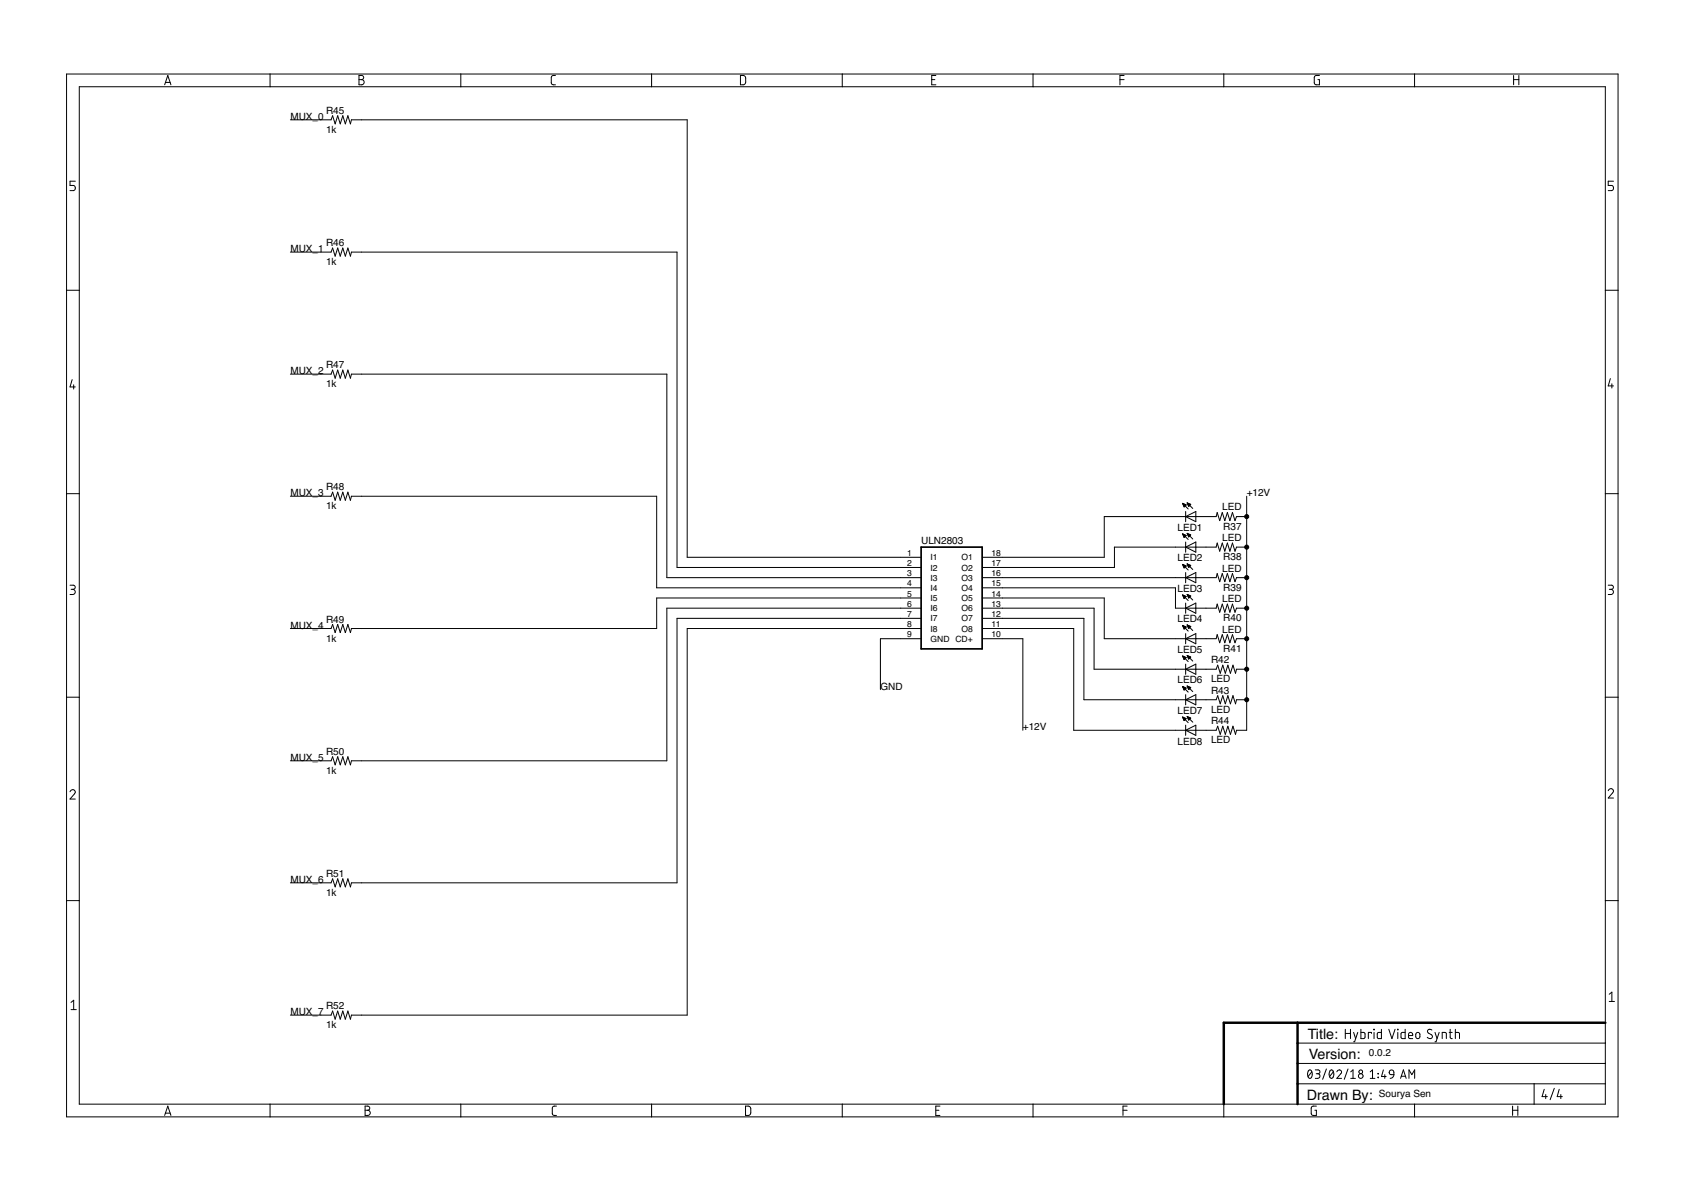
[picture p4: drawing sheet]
<svg xmlns="http://www.w3.org/2000/svg" width="420mm" height="297mm" viewBox="0 0 420 297" stroke-linecap="round" stroke-linejoin="round" font-family="sans-serif">
<path d="M230 136.6h15.2v25.4h-15.2z" fill="none" stroke="#000" stroke-width=".42"/>
<g fill="none" stroke="#000" stroke-width=".25">
<path d="M16.6 18.5h387.3v260.3h-387.3zM67.4 18.5v3.2M89.6 18.8h.7a.52 .52 0 0 1 .5 .6 .52 .52 0 0 1-.5 .5 .65 .65 0 0 1 .6 .6 .65 .65 0 0 1-.6 .7h-.7zM89.6 19.9h.7M115 18.5v3.2M138.7 18.8l-.8 .1-.3 .4 .1 1.7 .3 .1 .7 .1M162.7 18.5v3.2M184.8 18.8l.9 .1 .4 .4v1.4l-.4 .4-.9 .1zM210.3 18.5v3.2M232.6 19.9h.8M233.6 18.8h-1v2.4h1M257.9 18.5v3.2"/>
<path d="M279.6 19.9h1M280.6 18.8h-1v2.4M305.5 18.5v3.2M329.4 18.8l-1 .1-.3 .3v1.6l.4 .3 .9 .1v-1.3h-.4M353.1 18.5v3.2M377.9 18.8v2.4M377.9 19.9h1.3M379.2 18.8v2.4M19.8 21.7h381v253.9h-381zM41.1 21.2l.8-2.4 .8 2.4M41.3 20.6h1.2M72.5 29.9h10.2l.3-1 .7 2 .6-2 .6 2 .7-2 .6 2 .6-2 .7 2 .2-1h83.9v109.2h58.4"/>
<path d="M18.8 45.2h-1.3v1.1h.8a.66 .66 0 0 1 .5 .6 .66 .66 0 0 1-.5 .7h-.8M402.8 45.2h-1.3v1.1h.8a.66 .66 0 0 1 .5 .6 .66 .66 0 0 1-.5 .7h-.8M16.6 72.5h3.2M72.5 62.9h10.2l.3-1 .7 2 .6-2 .6 2 .7-2 .6 2 .6-2 .7 2 .2-1h81.3v78.7h61M400.8 72.5h3.1M18 94.8l-.5 1.8h1.3M18.4 96.1v1M72.5 93.4h10.2l.3-1 .7 2 .6-2 .6 2 .7-2 .6 2 .6-2 .7 2 .2-1h78.8v50.8h63.5M402 94.5l-.5 1.8h1.3M402.4 95.8v1.1M16.6 123.2h3.2M72.5 123.9h10.2l.3-1 .7 2 .6-2 .6 2 .7-2 .6 2 .6-2 .7 2 .2-1h76.2v22.8h66.1"/>
<path d="M295.2 125.6l1.4 1.4M295.2 125.6l.9 .4-.5 .5zM295.2 133.3l1.4 1.4M295.2 133.3l.9 .3-.5 .6zM295.3 133.3h.1M295.3 125.7h.1M295.3 125.9h.4M295.3 133.5h.4M295.4 133.6h.6M295.4 126h.6M295.4 126.1h.7M295.4 133.7h.7"/>
<path d="M295.5 133.8h.5M295.5 126.2h.4M295.5 126.3h.3M295.5 133.9h.3M295.6 134.1h.1M295.6 126.5h.1M296 128.9l2.5-1.2v2.5zM296 127.7v2.5M296 135.3v2.5M296 136.6l2.5-1.3v2.5zM296.4 125.5l1.4 1.4M296.4 125.5l.9 .4-.5 .5z"/>
<path d="M296.4 133.1l1.4 1.4M296.4 133.1l.9 .4-.5 .5zM296.4 125.6h.2M296.4 133.2h.1M296.5 125.7h.4M296.5 133.3h.3M296.5 133.5h.6M296.5 125.9h.7M296.6 126h.6M296.6 133.6h.6M296.6 133.7h.5M296.6 126.1h.5"/>
<path d="M296.7 126.2h.2M296.7 133.8h.3M296.7 133.9h.1M296.7 126.3h.1M311.2 128.9h-2.5l-.4 1.1-.6-2.1-.7 2.1-.6-2.1-.6 2.1-.7-2.1-.6 2.1-.6-2.1-.3 1h-27.9v10.2h-30.5M311.2 136.6h-2.5l-.4 1-.6-2-.7 2-.6-2-.6 2-.7-2-.6 2-.6-2-.3 1h-25.4v5h-33M311.2 123.9v58.4h-2.5l-.3 1-.6-2-.6 2-.7-2-.6 2-.6-2-.7 2-.6-2-.4 1h-35.5v-25.4h-22.9M400.8 123.2h3.1M17.5 146.1h.8a.52 .52 0 0 1 .5 .5 .52 .52 0 0 1-.5 .5h-.5M18.1 147.1a.65 .65 0 0 1 .7 .7 .65 .65 0 0 1-.7 .6h-.6M230 149.3h-66.1v7.6h-76.2l-.2 1-.7-2-.6 2-.6-2-.7 2-.6-2-.6 2-.7-2-.3 1h-10.2M230 151.8h-63.5v38.1h-78.8l-.2 1-.7-2-.6 2-.6-2-.7 2-.6-2-.6 2-.7-2-.3 1h-10.2"/>
<path d="M230 154.3h-61v66.1h-81.3l-.2 1-.7-2-.6 2-.6-2-.7 2-.6-2-.6 2-.7-2-.3 1h-10.2M230 156.9h-58.4v96.5h-83.9l-.2 1-.7-2-.6 2-.6-2-.7 2-.6-2-.6 2-.7-2-.3 1h-10.2M230 159.4h-10.2v12.7M245.2 144.2h58.4l.3-1 .6 2 .6-2 .7 2 .6-2 .6 2 .7-2 .6 2 .4-1h2.5M245.2 146.7h48.3v5.1h10.1l.3-1 .6 2 .6-2 .7 2 .6-2 .6 2 .7-2 .6 2 .4-1h2.5M245.2 149.3h30.5v10.1h27.9l.3-1 .6 2 .6-2 .7 2 .6-2 .6 2 .7-2 .6 2 .4-1h2.5M245.2 151.8h27.9v15.2h30.5l.4-1 .6 2.1 .7-2.1 .6 2.1 .6-2.1 .7 2.1 .6-2.1 .6 2.1 .3-1.1h2.5M245.2 154.3h25.4v20.4h33l.4-1 .6 2 .7-2 .6 2 .6-2 .7 2 .6-2 .6 2 .3-1h2.5M245.2 159.4h10.2v22.9M295.2 140.9l1.4 1.4M295.2 140.9l.9 .4-.5 .5zM295.2 148.5l1.4 1.4"/>
<path d="M295.2 148.5l.9 .4-.5 .5zM295.2 156.1l1.4 1.4M295.2 156.1h.1M295.2 156.1l.9 .4-.5 .5zM295.3 140.9h.1M295.3 148.5h.1M295.3 148.7h.3M295.3 156.3h.3M295.3 141.1h.3M295.3 156.4h.5M295.4 141.2h.5M295.4 148.8h.5"/>
<path d="M295.4 141.3h.7M295.4 148.9h.7M295.4 156.5h.7M295.4 149h.6M295.4 156.6h.6M295.5 141.4h.5M295.5 141.5h.3M295.5 149.1h.4M295.5 156.7h.4M295.6 149.3h.1M295.6 156.9h.2M295.6 141.7h.1"/>
<path d="M295.6 157h.1M295.6 149.4h.1M296 142.9v2.6M296 150.5v2.6M296 158.2v2.5M296 144.2l2.5-1.3v2.6zM296 151.8l2.5-1.3v2.6zM296 159.4l2.5-1.2v2.5zM296.4 140.8l1.4 1.4M296.4 140.8l.9 .3-.5 .5zM296.4 148.4l1.4 1.4M296.4 148.4l.9 .4"/>
<path d="M296.4 148.4l.4 .9M296.4 156l1.4 1.4M296.4 156l.9 .4M296.4 156l.4 .9 .5-.5M296.4 156h.1M296.4 140.8h.1M296.4 148.4h.1M296.4 148.5h.4M296.4 156.1h.3M296.5 140.9h.3M296.5 156.3h.5M296.5 141.1h.6"/>
<path d="M296.5 148.7h.5M296.5 148.8h.7M296.5 156.4h.8M296.6 141.2h.6M296.6 156.5h.5M296.6 141.3h.5M296.6 148.9h.5M296.7 141.4h.3M296.7 149h.3M296.7 156.6h.3M296.7 149.1h.2M296.7 156.7h.2"/>
<path d="M296.7 141.5h.2M296.8 149.3h.1M296.8 156.9h.1M297.3 148.8l-.5 .5M401.5 146.1h.8a.52 .52 0 0 1 .5 .5 .52 .52 0 0 1-.5 .5h-.5M402.1 147.1a.65 .65 0 0 1 .7 .7 .65 .65 0 0 1-.7 .6h-.6M16.6 174h3.2M295.2 163.7l1.4 1.4M295.2 163.7l.9 .4-.5 .5zM295.2 171.4l1.4 1.4M295.2 171.4l.9 .3-.5 .6zM295.2 179l1.4 1.4"/>
<path d="M295.2 179l.9 .4-.5 .5zM295.3 163.9h.2M295.3 171.4h.1M295.3 179h.1M295.3 171.6h.4M295.3 179.2h.4M295.3 164h.5M295.4 179.3h.6M295.4 164.1h.7M295.4 171.7h.6M295.4 171.8h.6M295.4 179.4h.7"/>
<path d="M295.4 164.2h.6M295.5 179.5h.5M295.5 164.3h.4M295.5 171.9h.4M295.5 172.1h.3M295.5 179.7h.3M295.6 164.5h.2M295.6 179.8h.1M295.6 164.6h.1M295.6 172.2h.1M296 165.8v2.5M296 173.4v2.5"/>
<path d="M296 167l2.5-1.2v2.5zM296 174.7l2.5-1.3v2.5zM296.4 163.6l1.4 1.4M296.4 163.6l.9 .4-.5 .5zM296.4 171.2l1.4 1.4M296.4 171.2l.9 .4-.5 .5zM296.4 178.9l1.4 1.4M296.4 178.9l.9 .3-.5 .5zM296.4 163.7h.3M296.4 171.3h.2M296.4 178.9h.2M296.5 179h.3"/>
<path d="M296.5 163.9h.4M296.5 171.4h.4M296.5 164h.7M296.5 171.6h.7M296.5 179.2h.6M296.6 171.7h.6M296.6 179.3h.6M296.6 164.1h.6M296.6 179.4h.5M296.6 164.2h.5M296.6 171.8h.5M296.7 171.9h.2"/>
<path d="M296.7 179.5h.3M296.7 164.3h.2M296.7 179.7h.1M296.7 164.5h.1M296.7 172.1h.1M400.8 174h3.1M17.5 197.6a.64 .64 0 0 1 .9-.5 .64 .64 0 0 1 .2 1.1l-1.1 1.3h1.3M296 181v2.6M296 182.3l2.5-1.3v2.6zM401.5 197.4a.64 .64 0 0 1 .9-.5 .64 .64 0 0 1 .2 1l-1.1 1.3h1.3M16.6 224.8h3.2M400.8 224.8h3.1"/>
<path d="M17.7 250.2l.7-.5v2.3M17.7 252h1.3M335.9 256.9v2.3M335.9 258h1.2M337.1 256.9v2.3M337.9 257.7l.5 1.5M339 257.7l-.8 2.3h-.3M339.7 256.9v2.3h.8l.3-.3-.1-1-.2-.2h-.8M342.4 258v-.3h-.8v1.5M343 256.9l.1 .1zM343 257.7v1.5M344.9 256.9v2.3h-.8l-.2-.2v-1.1l.2-.2h.8"/>
<path d="M346.7 256.9l.8 2.3 .8-2.3M348.9 256.9l.1 .1zM349 257.7v1.5M350.8 256.9v2.3h-.8l-.2-.2v-1.1l.2-.2h.8M351.6 258.5h1.1a.55 .55 0 0 0-.4-.8 .55 .55 0 0 0-.7 .5l.1 .9 1 .1M353.6 257.9l.5-.2a.92 .92 0 0 1 .1 1.5h-.3l-.4-.3zM357.5 257.1a.58 .58 0 0 0-.9-.1 .58 .58 0 0 0 0 .9l.7 .4a.58 .58 0 0 1 .1 .9 .58 .58 0 0 1-.9-.1l-.2-.2M358.2 257.7l.6 1.5M359.3 257.7l-.8 2.3h-.3M360 259.2v-1.5l1 .1 .1 1.4M361.8 257.7h.7M362 256.9l.1 2.1 .4 .2"/>
<path d="M363.3 257.7l1 .1 .1 1.4M363.3 256.9v2.3M401.7 248.2l.7-.6v2.4M401.7 250h1.4M41.1 278.4l.8-2.3 .8 2.3M41.3 277.9h1.2M67.4 275.6v3.2M91.1 276.1h.7a.52 .52 0 0 1 .5 .5 .52 .52 0 0 1-.5 .5 .65 .65 0 0 1 .6 .7 .65 .65 0 0 1-.6 .6h-.7zM91.1 277.1h.7M115 275.6v3.2M138.9 276.1h-.7l-.3 .5 .1 1.6 .2 .2h.7M162.7 275.6v3.2"/>
<path d="M186.1 276.1h.9l.4 .4v1.3l-.4 .6h-.9zM210.3 275.6v3.2M233.6 277.1h.8M234.7 276.1h-1.1v2.3h1.1M257.9 275.6v3.2M280.4 277.1h1M281.4 276.1h-1v2.3M305.5 275.6v3.2M323.9 270.5h76.9M323.9 265.5h76.9M323.9 260.4h76.9M326.7 267.2a.66 .66 0 0 1 .8 .1 .66 .66 0 0 1 .1 .8 .66 .66 0 0 1-.1 .8 .66 .66 0 0 1-.8 .1 1.64 1.64 0 0 1 0-1.8z"/>
<path d="M327.5 267.5l-.9 1.2M328.4 267.1h.7a.48 .48 0 0 1 .4 .4 .48 .48 0 0 1-.4 .5h-.5M328.6 276.1h-.9l-.3 .3-.1 1.5 .3 .4 1 .1v-1.3h-.3M329 268a.58 .58 0 0 1 .5 .6 .58 .58 0 0 1-.5 .6h-.6M331.1 266.8l-.9 2.6M332.1 267.2l.1-.1a.96 .96 0 0 1 .7 1.5 .51 .51 0 0 1-.5 .6 .51 .51 0 0 1-.5-.6l-.1-.7zM332.9 267.5l-1 1.2M333.7 267.5a.58 .58 0 0 1 .9-.4 .58 .58 0 0 1 .1 .9l-1 1.2h1.2M336.5 266.8l-.9 2.6M337.2 269.2h1.2M337.2 267.5l.6-.4v2.1M342.1 269.2h1.1"/>
<path d="M342.1 267.5l.5-.4v2.1M344 267.9l.1 .2zM344 268.9l.1 .1zM345.4 267.1l-.5 1.6h1.2M345.7 268.2v1M346.9 267.3l.4-.2 .6 .2 .1 .9-1.1-.1-.1-.3zM348 268.2l-.3 .7-.7 .3M349.7 269.2l.7-2.1 .6 2.1M349.8 268.6h1.1M351.7 269.2v-2.1l.8 1.1 .7-1.1v2.1M353.1 275.6v3.2M377.6 277.1h1.3"/>
<path d="M377.6 276.1v2.3M378.9 276.1v2.3M383 270.5v5.1M385.5 271.9l-.5 1.8h1.3M385.9 273.2v1M388 271.7l-1 2.8M389.3 271.9l-.6 1.8h1.3M389.7 273.2v1"/>
<circle cx="339.7" cy="268.6" r=".59"/>
<circle cx="339.7" cy="267.5" r=".46"/>
</g>
<path d="M323.9 255.3v20.3M400.8 255.3h-95.3v20.3" fill="none" stroke="#000" stroke-width=".61"/>
<g fill="#000" stroke="#000" stroke-width=".25">
<circle cx="311.2" cy="128.9" r=".51"/>
<circle cx="311.2" cy="136.6" r=".51"/>
<circle cx="311.2" cy="151.8" r=".51"/>
<circle cx="311.2" cy="159.4" r=".51"/>
<circle cx="311.2" cy="144.2" r=".51"/>
<circle cx="311.2" cy="167" r=".51"/>
<circle cx="311.2" cy="174.7" r=".51"/>
</g>
<g font-size="3.6">
<text x="326.5" y="259.2">Title:</text>
<text x="326.7" y="264.3">Version:</text>
<text x="326.2" y="274.5">Drawn By:</text>
</g>
<g font-size="2.5">
<text x="72.5" y="29.9">MUX_0</text>
<text x="81.4" y="28.4">R45</text>
<text x="81.4" y="33.2">1k</text>
<text x="72.5" y="62.9">MUX_1</text>
<text x="81.4" y="61.4">R46</text>
<text x="81.4" y="66.2">1k</text>
<text x="72.5" y="93.4">MUX_2</text>
<text x="81.4" y="91.9">R47</text>
<text x="81.4" y="96.7">1k</text>
<text x="72.5" y="123.9">MUX_3</text>
<text x="81.4" y="122.4">R48</text>
<text x="311.2" y="123.9">+12V</text>
<text x="81.4" y="127.2">1k</text>
<text x="305.1" y="127.4">LED</text>
<text x="230" y="135.8">ULN2803</text>
<text x="294" y="132.5">LED1</text>
<text x="305.1" y="135">LED</text>
<text x="305.4" y="132.2">R37</text>
<text x="294" y="140.1">LED2</text>
<text x="305.1" y="142.7">LED</text>
<text x="305.4" y="139.8">R38</text>
<text x="294" y="147.7">LED3</text>
<text x="305.4" y="147.5">R39</text>
<text x="81.4" y="155.4">R49</text>
<text x="294" y="155.4">LED4</text>
<text x="305.1" y="150.3">LED</text>
<text x="305.4" y="155.1">R40</text>
<text x="72.5" y="156.9">MUX_4</text>
<text x="81.4" y="160.2">1k</text>
<text x="305.1" y="157.9">LED</text>
<text x="294" y="163">LED5</text>
<text x="302.3" y="165.5">R42</text>
<text x="305.4" y="162.7">R41</text>
<text x="219.8" y="172.1">GND</text>
<text x="294" y="170.6">LED6</text>
<text x="302.3" y="170.3">LED</text>
<text x="302.3" y="173.2">R43</text>
<text x="294" y="178.2">LED7</text>
<text x="302.3" y="178">LED</text>
<text x="255.4" y="182.3">+12V</text>
<text x="294" y="185.8">LED8</text>
<text x="302.3" y="185.6">LED</text>
<text x="302.3" y="180.8">R44</text>
<text x="72.5" y="189.9">MUX_5</text>
<text x="81.4" y="188.4">R50</text>
<text x="81.4" y="193.2">1k</text>
<text x="72.5" y="220.4">MUX_6</text>
<text x="81.4" y="218.9">R51</text>
<text x="81.4" y="223.7">1k</text>
<text x="81.4" y="251.9">R52</text>
<text x="72.5" y="253.4">MUX_7</text>
<text x="81.4" y="256.7">1k</text>
<text x="341.7" y="263.6">0.0.2</text>
<text x="344.3" y="273.7">Sourya Sen</text>
</g>
<g font-size="2.1">
<text x="226.4" y="138.8">1</text>
<text x="226.4" y="141.3">2</text>
<text x="226.4" y="143.8">3</text>
<text x="232.3" y="139.9">I1</text>
<text x="232.3" y="142.4">I2</text>
<text x="240" y="139.9">O1</text>
<text x="240" y="142.4">O2</text>
<text x="247.5" y="138.8">18</text>
<text x="247.5" y="141.3">17</text>
<text x="247.5" y="143.8">16</text>
<text x="226.4" y="146.4">4</text>
<text x="226.4" y="148.9">5</text>
<text x="232.3" y="144.9">I3</text>
<text x="232.3" y="147.5">I4</text>
<text x="240" y="144.9">O3</text>
<text x="240" y="147.5">O4</text>
<text x="247.5" y="146.4">15</text>
<text x="247.5" y="148.9">14</text>
<text x="226.4" y="151.5">6</text>
<text x="226.4" y="154">7</text>
<text x="232.3" y="150">I5</text>
<text x="232.3" y="152.6">I6</text>
<text x="232.3" y="155.1">I7</text>
<text x="240" y="150">O5</text>
<text x="240" y="152.6">O6</text>
<text x="240" y="155.1">O7</text>
<text x="247.5" y="151.5">13</text>
<text x="247.5" y="154">12</text>
<text x="226.4" y="156.5">8</text>
<text x="226.4" y="159.1">9</text>
<text x="232.3" y="157.6">I8</text>
<text x="232.3" y="160.2">GND CD+</text>
<text x="240" y="157.6">O8</text>
<text x="247.5" y="156.5">11</text>
<text x="247.5" y="159.1">10</text>
</g>
</svg>
